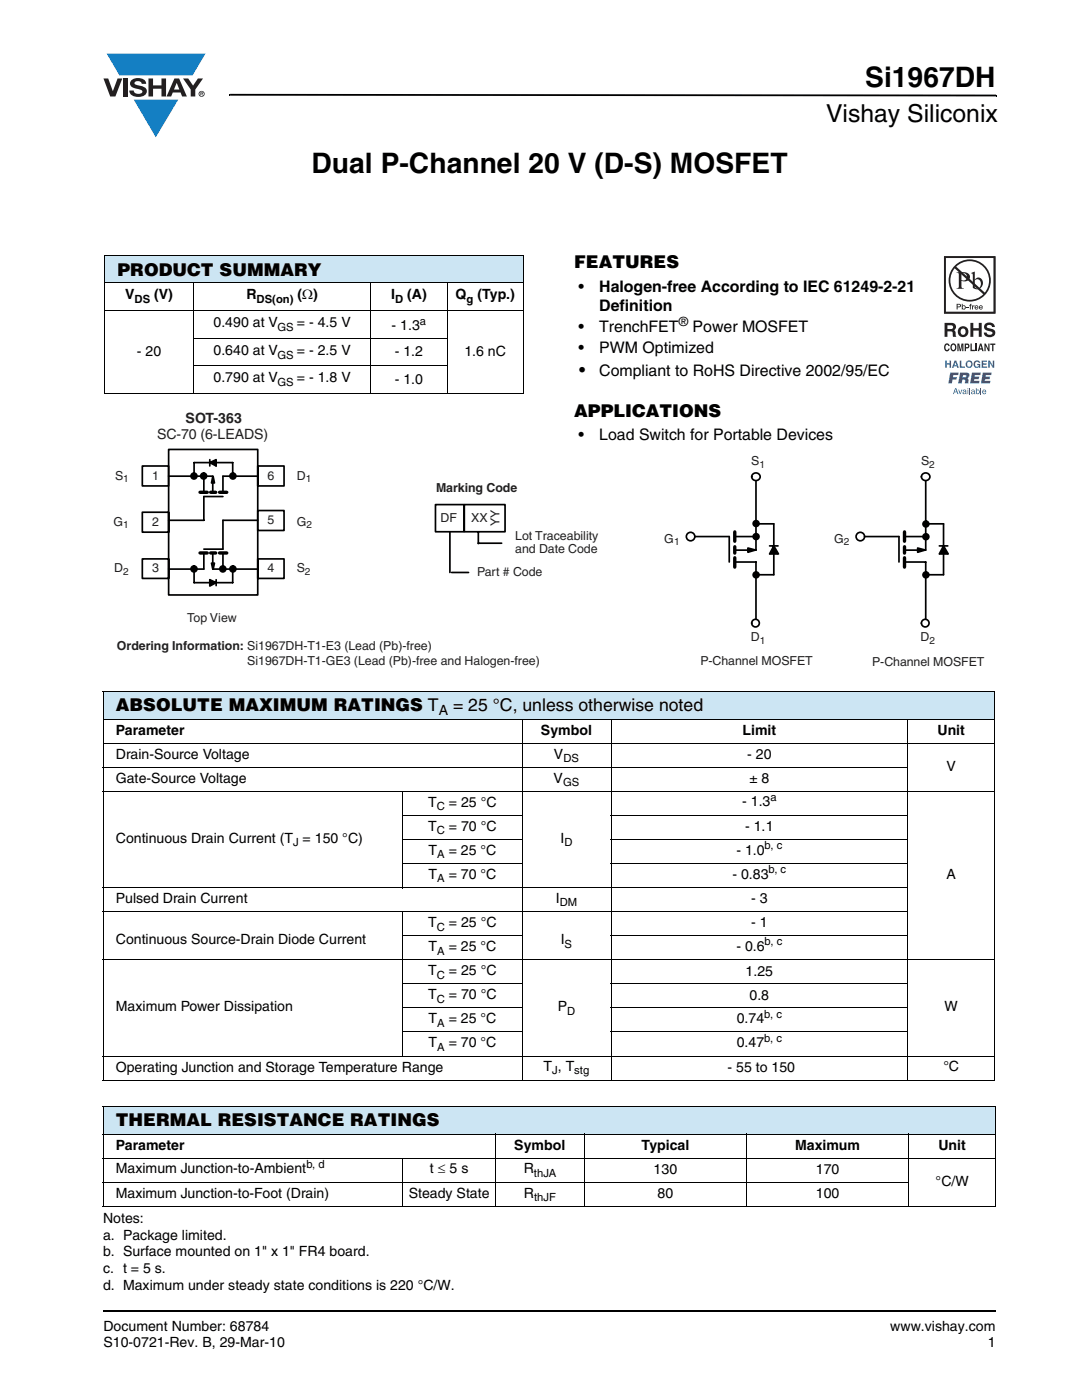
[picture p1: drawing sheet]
<svg xmlns="http://www.w3.org/2000/svg" width="216mm" height="279mm" viewBox="0 0 216 279" stroke-linecap="round" stroke-linejoin="round" font-family="sans-serif">
<g fill="#147fc3">
<path d="M21.3 10.7h19.7l-2.6 4.4h-3.8h-10.8z"/>
<path d="M26.7 19.9h8.9l-4.5 7.5z"/>
</g>
<g fill="#231f20">
<path d="M20.6 15.7h1l.9 2.5 1-2.5h.9l-1.4 3.6h-1z"/>
<path d="M24.6 15.7h.9v3.6h-.9z"/>
<path d="M26.3 16a2.1 2.1 0 0 1 2.8 .3l.1 .4h-.9a.79 .79 0 0 0-.7-.5 .79 .79 0 0 0-.8 .4l.3 .3 1 .2a1.08 1.08 0 0 1 1.2 1.1 1.08 1.08 0 0 1-1.1 1.1 1.73 1.73 0 0 1-2.4-1.2h.9a.96 .96 0 0 0 .8 .6 .96 .96 0 0 0 .9-.4 1.31 1.31 0 0 0-1.2-.6 1.03 1.03 0 0 1-1.1-.6 1.03 1.03 0 0 1 .2-1.1z"/>
<path d="M29.6 15.7h.9v1.3h1.7v-1.3h.9v3.6h-.9v-1.6h-1.7v1.6h-.9z"/>
<path d="M36.5 15.7h1.1l.9 1.4 1-1.4h1l-1.5 2.2v1.4h-.9v-1.4z"/>
<path d="M35.3 16.5l.5 1.4h-1.1zM34.8 15.7l-1.6 3.6h1l.3-.8h1.5l.3 .8h1l-1.6-3.6z"/>
<path d="M39.8 18.7a.46 .46 0 0 1 .9 0 .46 .46 0 0 1-.9 0zM39.6 18.7a.6 .6 0 0 0 1.2 0 .6 .6 0 0 0-1.2 0z"/>
<path d="M40.1 18.5h.2v.2h-.2zM40 18.4v.7h.1v-.3l.4 .3-.2-.3 .2-.2-.1-.2z"/>
</g>
<path d="M45.7 18.7h.2v.4h-.2zM45.9 18.7l152.9 .2v.3l-152.9-.1zM198.8 18.9h.1v.3h-.1zM20.5 261.5h.1v.4h-.1z" fill="#000"/>
<path d="M20.6 261.7h178.2" fill="none" stroke="#000" stroke-width=".36"/>
<path d="M20.9 50.9h83.5v5.5h-83.5z" fill="#cce5f3"/>
<path d="M20.8 50.9h83.7M20.8 56.4h83.7M20.9 51v27.4M38.6 56.3v22.3M74 56.3v22.3M89.2 56.3v22.3M104.4 51v27.4M20.8 61.9h83.7M20.8 78.5h83.7M38.5 67.6h50.8M38.5 73h50.8" fill="none" stroke="#000" stroke-width=".2"/>
<path d="M22.6 82h173.8v53.4h-173.8z" fill="#fff"/>
<g fill="none" stroke="#000" stroke-width=".34">
<path d="M28.4 93h5.2v4h-5.2zM33.6 89.7h17.8v29h-17.8zM33.6 95h8.9v3.2M38.7 95v-2.7h7.7v2.7M40.7 95v3.2M41.9 92.3l1.2-.6v1.3zM41.9 91.7v1.3M42.5 95.1l.3 1.3h-.6l.3-1.2M44.5 99.1h-3.8v4.7h-7.1M51.4 93h5.3v4h-5.3zM51.4 95h-6.9v3.2M184.7 95.9v13.9"/>
<path d="M28.4 102.2h5.2v4h-5.2zM28.4 111.5h5.2v3.9h-5.2zM38.7 113.6v2.7h7.7v-2.7M40.7 110.4v3.2h-7.1M41.9 115.7l1.2 .6-1.2 .7zM42.5 113.5l-.3-1.1h.6l-.3 1.2M42.5 110.4v3.2h8.9M43.1 115.7v1.2M44.5 110.4v3.2M51.4 111.5h5.3v3.9h-5.3zM51.4 101.9h5.3v4h-5.3zM51.4 103.8h-6.9v5.8h-3.8"/>
<path d="M86.9 100.7h5.7v5.4h-5.7zM89.8 106.1v8.2M90.1 114.3h3.4M92.6 100.7h8.2v5.4h-8.2zM95.4 108.4h4.7M95.4 106.1v2.4M171.7 107.1h7.7M180.5 112.2h4.2v11.4M180.5 107.1h4.2M180.5 109.8h4.1"/>
<circle cx="38.7" cy="95" r=".59"/>
<circle cx="40.6" cy="95" r=".59"/>
<circle cx="46.5" cy="95" r=".59"/>
<circle cx="38.7" cy="113.5" r=".59"/>
<circle cx="44.5" cy="113.5" r=".59"/>
<circle cx="46.5" cy="113.5" r=".59"/>
</g>
<path d="M39.9 98.2h1.5M42 98.2h1M43.8 98.2h1.4M39.9 110.4h1.5M42 110.4h1M43.8 110.4h1.4" fill="none" stroke="#000" stroke-width=".68"/>
<g fill="#000">
<path d="M41.9 92.3l1.2-.6v1.3zM42.5 95.2v-.1l.3 1.3h-.6zM42.2 112.4h.6l-.3 1.2zM41.9 115.7l1.2 .6-1.2 .7z"/>
<circle cx="38.7" cy="95" r=".59"/>
<circle cx="40.6" cy="95" r=".59"/>
<circle cx="46.5" cy="95" r=".59"/>
<circle cx="38.7" cy="113.5" r=".59"/>
<circle cx="44.5" cy="113.5" r=".59"/>
<circle cx="46.5" cy="113.5" r=".59"/>
</g>
<circle cx="184.7" cy="95.2" r=".81" fill="#fff"/>
<g fill="none" stroke="#000" stroke-width=".34">
<path d="M179.4 107.1v5.1M184.5 109.8l-1.4 .4v-.8l1.6 .4M184.7 104.5h3.6v10.2h-3.6M187.4 110.6l.9-1.7 .9 1.7h-1.7M187.4 108.9h1.7"/>
<circle cx="184.7" cy="95.2" r=".81"/>
</g>
<path d="M180.5 106.2v1.8M180.5 109.1v1.3M180.5 111.3v1.9" fill="none" stroke="#000" stroke-width=".68"/>
<path d="M183.1 109.4l1.6 .4-1.6 .4zM188.3 108.9l.9 1.7h-1.7z" fill="#000"/>
<circle cx="184.6" cy="124.4" r=".76" fill="#fff"/>
<circle cx="184.6" cy="124.4" r=".76" fill="none" stroke="#000" stroke-width=".34"/>
<circle cx="171.7" cy="107.1" r=".85" fill="#fff"/>
<g fill="none" stroke="#000" stroke-width=".34">
<path d="M150.8 95.9v13.9M137.8 107.1h7.7M146.6 109.8h4.2M146.6 107.1h4.2M146.6 112.2h4.2v11.4"/>
<circle cx="171.7" cy="107.1" r=".85"/>
</g>
<circle cx="150.8" cy="95.2" r=".81" fill="#fff"/>
<g fill="none" stroke="#000" stroke-width=".34">
<path d="M145.5 107.1v5.1M150.7 109.8l-1.5 .4v-.8l1.6 .4M150.8 104.5h3.6v10.2h-3.6M153.6 110.6l.8-1.7 .9 1.7h-1.7M153.6 108.9h1.7"/>
<circle cx="150.8" cy="95.2" r=".81"/>
</g>
<path d="M146.6 106.2v1.8M146.6 109.1v1.3M146.6 111.3v1.9" fill="none" stroke="#000" stroke-width=".68"/>
<path d="M149.2 109.4l1.6 .4-1.6 .4zM154.4 108.9l.9 1.7h-1.7z" fill="#000"/>
<circle cx="150.8" cy="124.4" r=".76" fill="#fff"/>
<circle cx="150.8" cy="124.4" r=".76" fill="none" stroke="#000" stroke-width=".34"/>
<circle cx="137.8" cy="107.1" r=".85" fill="#fff"/>
<g fill="none" stroke="#000" stroke-width=".34">
<circle cx="137.8" cy="107.1" r=".85"/>
<circle cx="150.9" cy="104.5" r=".58"/>
<circle cx="150.9" cy="107.1" r=".58"/>
<circle cx="150.9" cy="114.7" r=".58"/>
<circle cx="184.8" cy="107.1" r=".58"/>
<circle cx="184.8" cy="104.6" r=".58"/>
<circle cx="184.8" cy="114.7" r=".58"/>
</g>
<g fill="#000">
<circle cx="150.9" cy="104.5" r=".58"/>
<circle cx="150.9" cy="107.1" r=".58"/>
<circle cx="150.9" cy="114.7" r=".58"/>
<circle cx="184.8" cy="107.1" r=".58"/>
<circle cx="184.8" cy="104.6" r=".58"/>
<circle cx="184.8" cy="114.7" r=".58"/>
</g>
<g fill="#cce5f3">
<path d="M20.6 138h177.9v5.6h-177.9z"/>
<path d="M20.6 220.9h178.1v5.5h-178.1z"/>
</g>
<g fill="none" stroke="#000" stroke-width=".2">
<path d="M20.5 138h178.1M20.6 138.1v77.4M198.5 138.1v77.4M20.5 143.6h101.3M20.5 148.4h178.1M20.5 153.2h160.7M20.5 157.9h178.1M80.4 157.9v19.3M104.2 143.5v72.1M121.9 143.5v72.1M122 143.6h59.1M181.1 143.5v72.1"/>
<path d="M181.2 143.6h17.4M20.5 177.2h160.7M80.3 162.8h23.9M80.3 167.6h23.9M80.3 172.4h23.9M121.8 162.8h59.4M121.8 167.6h59.4M121.8 172.4h59.4M20.5 181.9h160.7M20.5 191.6h178.1M80.3 186.8h23.9M80.3 196.4h23.9"/>
<path d="M80.4 181.9v28.9M121.8 186.8h59.4M121.8 196.4h59.4M20.5 210.8h178.1M20.5 215.6h178.1M80.3 201.1h23.9M80.3 206h23.9M121.8 201.1h59.4M121.8 206h59.4M20.5 220.9h178.3M20.5 226.4h96M20.5 231.1h178.3"/>
<path d="M20.5 235.9h160.9M20.6 220.9v19.8M80.4 231.1v9.7M98.9 226.3v14.5M116.6 226.3v14.5M116.7 226.4h64.5M149 226.3v14.5M181.3 226.3v14.5M181.4 226.4h17.4M198.7 220.9v19.8M20.5 240.7h178.3"/>
</g>
<g fill="#fff">
<path d="M184.8 50.2h15.2v31.9h-15.2z"/>
<path d="M188.4 51.1h10.2v27.6h-10.2z"/>
</g>
<path d="M188.7 51.5h9.6v10.7h-9.6zM188.4 51.1v11.5h10.2v-11.5z" fill="#201d1e"/>
<g fill="#3853a3">
<path d="M188.6 72h.3v.5h.6v-.5h.3v1.4h-.3v-.6h-.6v.6h-.3z"/>
<path d="M191.5 72h.3v1.1h.7v.3h-1z"/>
<path d="M194.4 72.2a.68 .68 0 0 1 1.2 .2l-.8-.2a.55 .55 0 0 0-.2 .6 .55 .55 0 0 0 .4 .4l.3-.3h-.3v-.3h.6v.8h-.2v-.2a.71 .71 0 0 1-1.1 0 .71 .71 0 0 1 .1-1z"/>
<path d="M195.9 72h1v.2h-.7v.3h.7v.3h-.7v.4h.8v.2h-1.1z"/>
<path d="M197.2 72h.3l.6 1v-1h.3v1.4h-.3l-.6-1v1h-.3z"/>
<path d="M189.6 74.4h1.7l-.1 .5h-1v.3h.7l-.1 .6h-.7l-.2 .7h-.7z"/>
<path d="M193.9 74.4h1.8l-.1 .5h-1l-.1 .3h.9l-.1 .5h-.9v.3h1.1l-.1 .5h-1.8z"/>
<path d="M196.1 74.4h1.8l-.1 .5h-1.1v.3h.9l-.1 .5h-.9l-.1 .3h1.1l-.1 .5h-1.8z"/>
<path d="M191.2 77.8h.2l.2 .7 .3-.7h.1l-.3 .8h-.2z"/>
<path d="M193.4 77.4h.2v1.2h-.2z"/>
<path d="M195.7 77.4h.1v1.2h-.1z"/>
<path d="M190.6 72.3l-.1 .6h.3zM190.5 72h.3l.5 1.4h-.3l-.1-.3h-.5l-.1 .3h-.3z"/>
<path d="M192.9 72.7a.5 .5 0 0 0 1 0 .5 .5 0 0 0-1 0zM192.6 72.7a.75 .75 0 0 1 1.5 0 .75 .75 0 0 1-1.5 0z"/>
<path d="M192.2 74.9l-.1 .4 .6-.1v-.3zM191.6 74.4l1.7 .1a.63 .63 0 0 1-.3 1l.3 .2-.1 .8h-.7l.1-.6-.4-.1h-.2l-.1 .7h-.7z"/>
<path d="M190.7 77.6l-.2 .6h.4zM190.6 77.4h.2l.4 1.2h-.1l-.2-.3h-.5l-.1 .3h-.1z"/>
<path d="M192.3 78.3l-.1 .2 .2 .1 .2-.1v-.3zM192.2 77.9l.3-.2 .2 .1 .2 .8h-.8v-.4l.5-.2-.2-.1-.3 .1z"/>
<path d="M193.1 77.8h.1v.8h-.1zM193.1 77.4h.1v.2h-.1z"/>
<path d="M194 78.3l-.1 .2 .2 .1 .2-.1v-.3zM193.8 77.9l.4-.2 .2 .1 .2 .8h-.8v-.4l.5-.2-.2-.1-.3 .1z"/>
<path d="M194.8 78.2a.31 .31 0 0 0 .6 0 .31 .31 0 0 0-.6 0zM194.7 77.4h.2v.5a.4 .4 0 0 1 .6 .3 .4 .4 0 0 1-.6 .3l-.2 .1z"/>
<path d="M196.2 78l-.1 .1h.5l-.1-.2zM196.2 77.8h.4l.1 .2 .1 .3h-.7l.3 .2 .4-.1-.3 .3a.47 .47 0 0 1-.5-.3 .47 .47 0 0 1 .2-.6z"/>
</g>
<g fill="#231f20">
<path d="M193.6 64.4h.6v1.1h1.1v-1.1h.6v2.8h-.6v-1.2h-1.1v1.2h-.6z"/>
<path d="M196.7 64.6a1.15 1.15 0 0 1 1.8 .7h-.5l-.1-.2a.68 .68 0 0 0-.9-.1l-.1 .3 .3 .2a1.29 1.29 0 0 1 1.4 .9 1.17 1.17 0 0 1-1.2 .9 1.17 1.17 0 0 1-1.1-.9h.6v.2a.67 .67 0 0 0 1.1-.1l-.2-.3-.6-.2a.82 .82 0 0 1-.8-.5 .82 .82 0 0 1 .3-.9z"/>
<path d="M188.6 68.7l.4-.2 .3 .1 .2 .5-.7-.3a.66 .66 0 0 0 .2 1l.2-.2h.3a.54 .54 0 0 1-.5 .5 .54 .54 0 0 1-.6-.4z"/>
<path d="M191 68.6h.4l.2 1.2 .3-1.2h.3v1.5h-.2v-1.3l-.2 1.3h-.3l-.2-1.3v1.3h-.3z"/>
<path d="M193.6 68.6h.3v1.2h.6v.3h-.9z"/>
<path d="M194.7 68.6h.2v1.5h-.2z"/>
<path d="M196.4 68.6h.3l.5 1v-1h.2v1.5h-.2l-.5-1.1v1.1h-.3z"/>
<path d="M197.6 68.6h1v.2h-.4v1.3h-.2v-1.3h-.4z"/>
<path d="M192.8 61.2h.5v.2h-.5z"/>
<path d="M193.6 60.7l.3-.1-.2 .3h.2v.2h-.2v.7h-.2v-.7h-.1z"/>
<path d="M194 60.9h.1v.2l.3-.2v.2l-.2 .1-.1 .6h-.1z"/>
<path d="M189.1 64.9v.8l.9-.1a.39 .39 0 0 0 0-.6zM188.5 64.4h1.4a.79 .79 0 0 1 .8 .5 .79 .79 0 0 1-.1 .8l-.3 .2a.98 .98 0 0 1 .4 1.2l.1 .1h-.6l-.2-1-.9-.1v1.1h-.6z"/>
<path d="M191.9 65.6a.63 .63 0 0 0-.2 .8 .63 .63 0 0 0 .7 .4 .63 .63 0 0 0 .3-.8 .63 .63 0 0 0-.8-.4zM191.1 66.2a1.1 1.1 0 0 1 2.2 0 1.1 1.1 0 0 1-2.2 0z"/>
<path d="M190.1 68.8a.64 .64 0 0 0 .1 1.1l.2-.1a.64 .64 0 0 0-.2-1zM189.9 68.7l.2-.2a.56 .56 0 0 1 .7 .4 .82 .82 0 0 1-.6 1.2h-.1a.89 .89 0 0 1-.2-1.4z"/>
<path d="M192.7 68.8v.5l.5-.1-.1-.3zM192.5 68.6h.6a.5 .5 0 0 1 .3 .5 .5 .5 0 0 1-.4 .4h-.3v.6h-.2z"/>
<path d="M195.7 68.9l-.2 .6h.3zM195.5 68.6h.3l.5 1.5h-.3l-.1-.3h-.4l-.1 .3h-.3z"/>
<path d="M188.7 51.5h9.6v10.7h-9.6zM188.4 51.1v11.5h10.2v-11.5z"/>
<path d="M191.1 60.8v.4l.4-.1v-.3zM190.9 60.6l.7 .1 .2 .3-.2 .3h-.5v.5h-.2z"/>
<path d="M192 61.3a.3 .3 0 0 0 .6 0 .3 .3 0 0 0-.6 0zM191.9 60.6h.2v.5a.38 .38 0 0 1 .5 0 .38 .38 0 0 1 0 .5 .38 .38 0 0 1-.5 0l-.2 .2z"/>
<path d="M194.7 61.1l-.1 .2h.5l-.3-.2zM194.6 61h.5l.1 .4h-.6l.1 .2 .5-.1a.42 .42 0 0 1-.6 .2 .42 .42 0 0 1 0-.7z"/>
<path d="M195.6 61.1l-.1 .2h.4l-.2-.2zM195.5 61h.4l.2 .4h-.6l.1 .2 .5-.1a.42 .42 0 0 1-.7 .2 .42 .42 0 0 1 .1-.7z"/>
<path d="M191.8 54.6v1.3a.75 .75 0 0 0 1.2-.7 .75 .75 0 0 0-1.2-.6zM190.8 54.3a2.81 2.81 0 0 1 2.5 .4 .97 .97 0 0 1 0 1.2 .97 .97 0 0 1-1.2 .2h-.3v1l.1 .3 .4 .2h-1.5l.4-.1 .1-.4v-2.3v-.2z"/>
<path d="M194.5 56v1.3l.2 .2a.72 .72 0 0 0 .8-.1 .72 .72 0 0 0 .2-.8 .72 .72 0 0 0-.3-.8 .72 .72 0 0 0-.9 .2zM193.7 54.5l.8-.3v1.6a.89 .89 0 0 1 1.1-.4 .89 .89 0 0 1 .5 1.1 1.23 1.23 0 0 1-.7 1.1 1.23 1.23 0 0 1-1.3-.1v-2.7z"/>
<path d="M190.8 53.2a3.9 3.9 0 0 1 5.3-.1 3.9 3.9 0 0 1 .4 5.3zM190.5 53.5l5.7 5.2a3.9 3.9 0 0 1-5.3 .1 3.9 3.9 0 0 1-.4-5.3zM189.3 56a4.2 4.2 0 0 0 8.4 0 4.2 4.2 0 0 0-8.4 0z"/>
</g>
<g font-size="5.6">
<text x="172.6" y="17.4">Si1967DH</text>
<text x="62.2" y="34.5">Dual P-Channel 20 V (D-S) MOSFET</text>
</g>
<text font-size="4.9" x="164.8" y="24.4">Vishay Siliconix</text>
<g font-size="3.5">
<text x="114.6" y="53.5">FEATURES</text>
<text x="23.5" y="55">PRODUCT SUMMARY</text>
<text x="115.5" y="75">•</text>
<text x="114.6" y="83.1">APPLICATIONS</text>
<text x="23.1" y="141.8">ABSOLUTE MAXIMUM RATINGS T</text>
<text x="90.4" y="141.8">= 25 °C, unless otherwise noted</text>
<text x="23.1" y="224.7">THERMAL RESISTANCE RATINGS</text>
</g>
<g font-size="3.2">
<text x="115.4" y="58.2">•</text>
<text x="119.6" y="58.2">Halogen-free According to IEC 61249-2-21</text>
<text x="119.6" y="62.1">Definition</text>
<text x="115.4" y="66.3">•</text>
<text x="115.4" y="70.5">•</text>
<text x="119.6" y="66.3">TrenchFET</text>
<text x="119.6" y="70.5">PWM Optimized</text>
<text x="138.2" y="66.3">Power MOSFET</text>
<text x="119.6" y="75">Compliant to RoHS Directive 2002/95/EC</text>
<text x="115.4" y="87.8">•</text>
<text x="119.6" y="87.8">Load Switch for Portable Devices</text>
</g>
<g font-size="2.8">
<text x="25" y="59.7">V</text>
<text x="30.8" y="59.7">(V)</text>
<text x="49.2" y="59.7">R</text>
<text x="59.4" y="59.7">(Ω)</text>
<text x="78" y="59.7">I</text>
<text x="81.2" y="59.7">(A)</text>
<text x="90.9" y="59.7">Q</text>
<text x="95.3" y="59.7">(Typ.)</text>
<text x="42.6" y="65.3">0.490 at V</text>
<text x="59.2" y="65.3">= - 4.5 V</text>
<text x="78.1" y="65.9">- 1.3</text>
<text x="27.3" y="71">- 20</text>
<text x="42.6" y="70.8">0.640 at V</text>
<text x="59.2" y="70.8">= - 2.5 V</text>
<text x="78.8" y="71.1">- 1.2</text>
<text x="92.7" y="71">1.6 nC</text>
<text x="42.6" y="76.3">0.790 at V</text>
<text x="59.2" y="76.3">= - 1.8 V</text>
<text x="78.8" y="76.6">- 1.0</text>
<text x="87.5" y="142.7">A</text>
<text x="23.1" y="146.7">Parameter</text>
<text x="107.9" y="146.7">Symbol</text>
<text x="148.1" y="146.7">Limit</text>
<text x="187.1" y="146.7">Unit</text>
<text x="23.1" y="151.5">Drain-Source Voltage</text>
<text x="110.5" y="151.4">V</text>
<text x="149.1" y="151.5">- 20</text>
<text x="188.9" y="153.8">V</text>
<text x="23.1" y="156.3">Gate-Source Voltage</text>
<text x="85.4" y="161">T</text>
<text x="89.6" y="161">= 25 °C</text>
<text x="110.5" y="156.2">V</text>
<text x="148.1" y="160.9">- 1.3</text>
<text x="149.5" y="156.3">± 8</text>
<text x="85.4" y="165.8">T</text>
<text x="89.6" y="165.8">= 70 °C</text>
<text x="148.7" y="165.8">- 1.1</text>
<text x="23.1" y="168.2">Continuous Drain Current (T = 150 °C)</text>
<text x="85.5" y="170.6">T</text>
<text x="89.5" y="170.6">= 25 °C</text>
<text x="111.8" y="168.2">I</text>
<text x="146.9" y="170.6">- 1.0</text>
<text x="85.5" y="175.4">T</text>
<text x="89.5" y="175.4">= 70 °C</text>
<text x="146.2" y="175.4">- 0.83</text>
<text x="188.9" y="175.4">A</text>
<text x="23.1" y="180.2">Pulsed Drain Current</text>
<text x="85.4" y="185">T</text>
<text x="89.6" y="185">= 25 °C</text>
<text x="110.9" y="180.2">I</text>
<text x="149.9" y="180.3">- 3</text>
<text x="149.9" y="185.1">- 1</text>
<text x="23.1" y="188.5">Continuous Source-Drain Diode Current</text>
<text x="85.5" y="189.8">T</text>
<text x="89.5" y="189.8">= 25 °C</text>
<text x="111.9" y="188.5">I</text>
<text x="146.9" y="189.8">- 0.6</text>
<text x="85.4" y="194.6">T</text>
<text x="89.6" y="194.6">= 25 °C</text>
<text x="148.8" y="194.8">1.25</text>
<text x="23.1" y="201.8">Maximum Power Dissipation</text>
<text x="85.4" y="199.4">T</text>
<text x="89.6" y="199.4">= 70 °C</text>
<text x="111.3" y="201.8">P</text>
<text x="149.6" y="199.6">0.8</text>
<text x="188.5" y="201.8">W</text>
<text x="85.5" y="209">T</text>
<text x="85.5" y="204.2">T</text>
<text x="89.5" y="204.2">= 25 °C</text>
<text x="89.5" y="209">= 70 °C</text>
<text x="147" y="204.2">0.74</text>
<text x="147" y="209">0.47</text>
<text x="23.1" y="213.9">Operating Junction and Storage Temperature Range</text>
<text x="108.5" y="213.7">T , T</text>
<text x="145.2" y="214">- 55 to 150</text>
<text x="188.2" y="213.8">°C</text>
<text x="23.1" y="229.5">Parameter</text>
<text x="102.6" y="229.5">Symbol</text>
<text x="128" y="229.5">Typical</text>
<text x="158.7" y="229.5">Maximum</text>
<text x="187.2" y="229.5">Unit</text>
<text x="23.1" y="239.2">Maximum Junction-to-Foot (Drain)</text>
<text x="23.1" y="234.2">Maximum Junction-to-Ambient</text>
<text x="81.6" y="239">Steady State</text>
<text x="85.8" y="234.2">t ≤ 5 s</text>
<text x="104.5" y="234.2">R</text>
<text x="104.5" y="239">R</text>
<text x="130.4" y="234.4">130</text>
<text x="131.2" y="239.2">80</text>
<text x="162.8" y="239.2">100</text>
<text x="162.8" y="234.4">170</text>
<text x="186.7" y="236.6">°C/W</text>
<text x="20.6" y="244.1">Notes:</text>
<text x="20.6" y="247.4">a. Package limited.</text>
<text x="20.6" y="250.7">b. Surface mounted on 1&quot; x 1&quot; FR4 board.</text>
<text x="20.6" y="254.1">c. t = 5 s.</text>
<text x="20.6" y="257.5">d. Maximum under steady state conditions is 220 °C/W.</text>
<text x="20.6" y="265.6">Document Number: 68784</text>
<text x="20.6" y="268.8">S10-0721-Rev. B, 29-Mar-10</text>
<text x="177.7" y="265.6">www.vishay.com</text>
<text x="197.1" y="268.8">1</text>
</g>
<g font-size="2.8" fill="#231f20">
<text x="31.4" y="87.6">SC-70 (6-LEADS)</text>
<text x="37" y="84.4">SOT-363</text>
</g>
<text font-size="2.5" x="135.4" y="65">®</text>
<g font-size="2.5" fill="#231f20">
<text x="23" y="95.7">S</text>
<text x="30.3" y="95.7">1</text>
<text x="53.4" y="95.7">6</text>
<text x="59.2" y="95.7">D</text>
<text x="149.9" y="92.9">S</text>
<text x="183.8" y="92.9">S</text>
<text x="87" y="98.2">Marking Code</text>
<text x="22.6" y="104.9">G</text>
<text x="30.3" y="104.9">2</text>
<text x="53.4" y="104.5">5</text>
<text x="59.2" y="104.9">G</text>
<text x="87.9" y="104.1">DF</text>
<text x="94" y="104.1">XX</text>
<text x="99.7" y="105" transform="rotate(-90 99.7 105)">YY</text>
<text x="102.8" y="107.7">Lot Traceability</text>
<text x="102.8" y="110.4">and Date Code</text>
<text x="132.6" y="108.3">G</text>
<text x="166.4" y="108.3">G</text>
<text x="22.8" y="114.2">D</text>
<text x="30.3" y="114.2">3</text>
<text x="53.4" y="114.2">4</text>
<text x="59.2" y="114.2">S</text>
<text x="95.2" y="114.9">Part # Code</text>
<text x="37.4" y="124.2">Top View</text>
<text x="23.3" y="129.8">Ordering Information: Si1967DH-T1-E3 (Lead (Pb)-free)</text>
<text x="149.8" y="128">D</text>
<text x="183.7" y="128">D</text>
<text x="49.3" y="132.7">Si1967DH-T1-GE3 (Lead (Pb)-free and Halogen-free)</text>
<text x="139.8" y="132.8">P-Channel MOSFET</text>
<text x="174" y="132.8">P-Channel MOSFET</text>
</g>
<g font-size="2.2">
<text x="26.8" y="60.4">DS</text>
<text x="51.2" y="60.4">DS(on)</text>
<text x="55.4" y="66">GS</text>
<text x="78.8" y="60.4">D</text>
<text x="83.8" y="64.8">a</text>
<text x="93.1" y="60.4">g</text>
<text x="55.4" y="71.6">GS</text>
<text x="55.4" y="77">GS</text>
<text x="112.4" y="152.1">DS</text>
<text x="87.2" y="161.7">C</text>
<text x="112.4" y="156.9">GS</text>
<text x="153.7" y="159.8">a</text>
<text x="87.2" y="166.5">C</text>
<text x="58.5" y="168.9">J</text>
<text x="87.2" y="171.3">A</text>
<text x="112.6" y="168.9">D</text>
<text x="152.6" y="169.5">b, c</text>
<text x="87.2" y="176.1">A</text>
<text x="153.4" y="174.3">b, c</text>
<text x="87.2" y="185.7">C</text>
<text x="111.7" y="180.9">DM</text>
<text x="87.2" y="190.5">A</text>
<text x="112.7" y="189.2">S</text>
<text x="152.6" y="188.7">b, c</text>
<text x="87.2" y="195.3">C</text>
<text x="87.2" y="200.1">C</text>
<text x="113.2" y="202.5">D</text>
<text x="152.5" y="203.1">b, c</text>
<text x="87.2" y="204.9">A</text>
<text x="87.2" y="209.7">A</text>
<text x="152.5" y="207.9">b, c</text>
<text x="110.2" y="214.4">J</text>
<text x="114.6" y="214.4">stg</text>
<text x="61.1" y="233.1">b, d</text>
<text x="106.5" y="234.9">thJA</text>
<text x="106.6" y="239.7">thJF</text>
</g>
<g font-size="2" fill="#231f20">
<text x="151.5" y="93.4">1</text>
<text x="185.4" y="93.4">2</text>
<text x="24.6" y="96.2">1</text>
<text x="61" y="96.2">1</text>
<text x="24.6" y="105.4">1</text>
<text x="61.2" y="105.4">2</text>
<text x="134.5" y="108.8">1</text>
<text x="168.4" y="108.8">2</text>
<text x="24.6" y="114.7">2</text>
<text x="60.8" y="114.7">2</text>
<text x="151.6" y="128.5">1</text>
<text x="185.5" y="128.5">2</text>
</g>
</svg>
